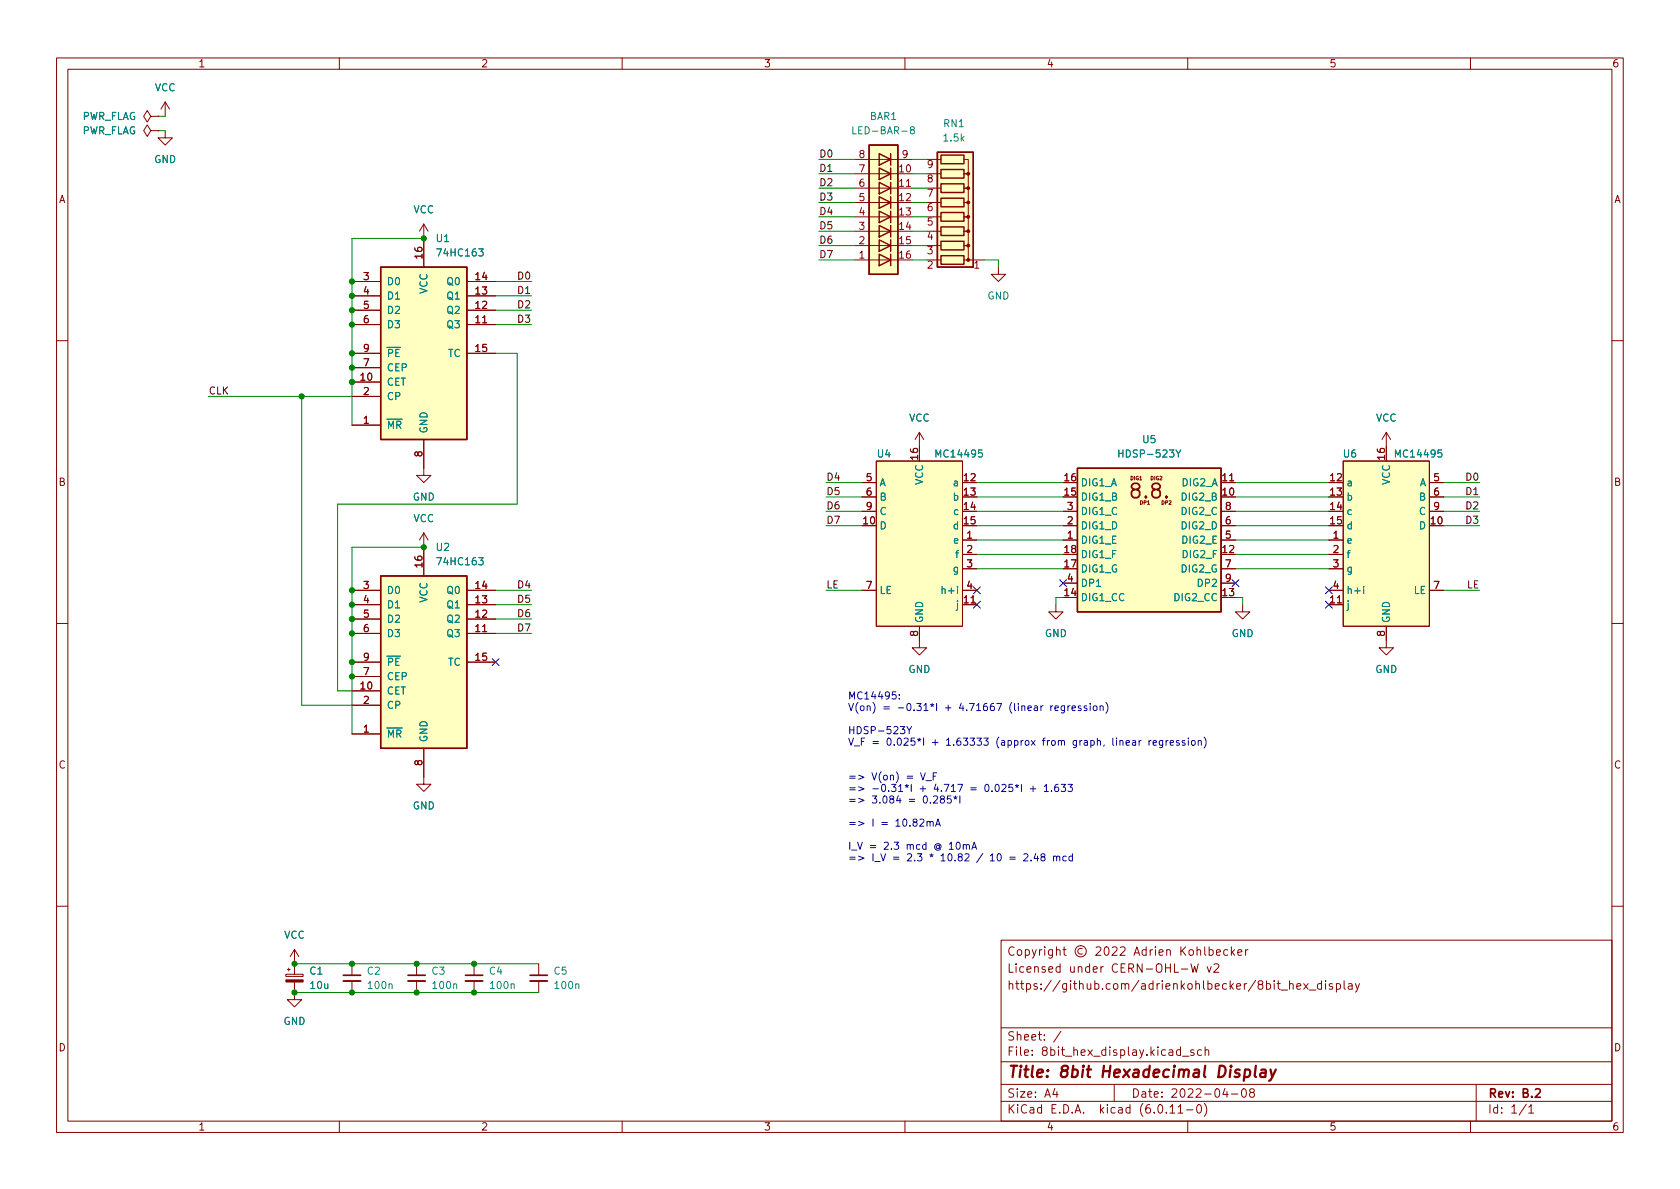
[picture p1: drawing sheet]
<svg xmlns="http://www.w3.org/2000/svg" width="297mm" height="210mm" viewBox="0 0 297 210" stroke-linecap="round" stroke-linejoin="round" font-family="sans-serif">
<g fill="none" stroke="#840000" stroke-width=".18">
<path d="M10 10.2h277v190.1h-277zM12 12.2h273v186.1h-273zM29.2 18l-.8 1.3M29.2 18v2.6M29.2 18l.8 1.3M60 10.2v2M110 10.2v2M160 10.2v2M210 10.2v2M260 10.2v2M26.7 23.1l-.7-1-.6 1 .6 1 .7-1h1.2M26.7 20.6l-.7-1-.6 1 .6 1 .7-1h1.2"/>
<path d="M27.9 23.1h.1M27.9 20.6h.1M29.2 23.1v1.3h1.3l-1.3 1.2-1.3-1.2h1.3M74.9 39.6v7.6M74.9 39.6l-.7 1.3M74.9 39.6l.8 1.3M151.1 38.3h10.2M151.1 35.8h10.2M151.1 33.3h10.2M151.1 30.7h10.2M151.1 28.2h10.2M160.3 33h.7"/>
<path d="M163.8 28.2h2.6M164 33.5h.9l-.6 1.2M164.3 31.5l-.2-.3 .1-.2 .1-.1 .4 .1 .1 .2v.1l-.6 .2-.1 .2 .1 .4 .1 .1 .4-.1 .1-.2v-.2l-.2-.2M164.7 36l-.4 .1a.85 .85 0 0 0 0 1.2l.5-.1v-.5l-.2-.2h-.4l-.1 .2M164.8 38.5h-.6l-.1 .6 .2-.1 .4 .1 .1 .2v.4l-.2 .1-.5-.1M164.8 28.9l-.2 .3-.4-.1-.1-.2 .1-.5h.4l.2 .1a.84 .84 0 0 1-.3 1.2h-.3M165.1 38.3h1.3M165.1 35.8h1.3M165.1 33.3h1.3M165.1 30.7h1.3M170.4 28.2h.8v2.5h-.8h.8v2.6h-.8h.8v2.5h-.8h.8v2.5h-.8h.8v2.6h-.8h.8v2.5h-.8h.8v2.6h-.8M62.2 57.4h5.1"/>
<path d="M62.2 54.9h5.1M62.2 52.3h5.1M62.2 49.8h5.1M82.5 57.4h5.1M82.5 54.9h5.1M82.5 52.3h5.1M82.5 49.8h5.1M85.3 57.1h.8M151.1 46h10.2M151.1 43.4h10.2M151.1 40.9h10.2M164 43.6h.8l-.4 .5 .4 .1v.6l-.2 .1-.6-.1"/>
<path d="M164.1 46.3l.5-.1 .2 .3-.8 .9h.8M164.4 41l-.3 .9h.8M165.1 46h1.3M165.1 43.4h1.3M165.1 40.9h1.3M171.4 46h2.6M172.4 46.5l.3-.3v1.2M176.5 47.2v1.3h1.3l-1.3 1.3-1.2-1.3h1.2M10 60.2h2M62.2 75.2h5.1M62.2 67.6h5.1M62.2 62.5h5.1"/>
<path d="M62.2 70.1h5.1M62.2 65h5.1M74.9 77.7v6.4h1.3l-1.3 1.2-1.2-1.2h1.2M82.5 62.5h5.1M162.6 76.4l-.8 1.3M162.6 76.4v5.1M162.6 76.4l.7 1.3M245.1 76.4l-.8 1.3M245.1 76.4v5.1M245.1 76.4l.8 1.3M285 60.2h2M74.9 94.2l-.7 1.3"/>
<path d="M74.9 94.2v7.6M74.9 94.2l.8 1.3M152.4 93h2.5M152.4 85.3h2.5M152.4 87.9h2.5M152.4 90.4h2.5M154.9 81.5h15.3v29.2h-15.3zM170.2 95.5h2.5M170.2 93h2.5M170.2 85.3h2.5M170.2 87.9h2.5M170.2 90.4h2.5"/>
<path d="M170.2 98h2.5M188 95.5h2.5M188 93h2.5M188 85.3h2.5M188 87.9h2.5M188 90.4h2.5M188 98h2.5M215.9 95.5h2.5M215.9 93h2.5M215.9 85.3h2.5M215.9 87.9h2.5M215.9 90.4h2.5"/>
<path d="M215.9 98h2.5M217.4 85h.7M234.9 95.5h2.6M234.9 93h2.6M234.9 85.3h2.6M234.9 87.9h2.6M234.9 90.4h2.6M234.9 98h2.6M237.5 81.5h15.2v29.2h-15.2zM252.7 93h2.6M252.7 85.3h2.6M252.7 87.9h2.6"/>
<path d="M252.7 90.4h2.6M10 110.2h2M62.2 112h5.1M62.2 109.5h5.1M62.2 106.9h5.1M62.2 104.4h5.1M62.2 117.1h5.1M62.2 119.6h5.1M82.5 112h5.1M82.5 109.5h5.1M82.5 106.9h5.1M82.5 104.4h5.1"/>
<path d="M82.5 117.1h5.1M85.3 111.7h.8M152.4 104.4h2.5M162.6 110.7v3.8h1.2l-1.2 1.3-1.3-1.3h1.3M170.2 106.9h2.5M170.2 104.4h2.5M170.2 100.6h2.5M171.7 106.6h.7M186.7 106.9v1.3h1.3l-1.3 1.3-1.3-1.3h1.3M188 100.6h2.5M188 105.7h2.5M188 103.1h2.5"/>
<path d="M215.9 100.6h2.5M215.9 105.7h2.5M215.9 103.1h2.5M219.7 106.9v1.3h1.3l-1.3 1.3-1.3-1.3h1.3M234.9 106.9h2.6M234.9 104.4h2.6M234.9 100.6h2.6M236.5 106.6h.7M245.1 110.7v3.8h1.3l-1.3 1.3-1.3-1.3h1.3M252.7 104.4h2.6M285 110.2h2M62.2 129.8h5.1"/>
<path d="M62.2 122.2h5.1M62.2 124.7h5.1M74.9 132.3v6.4h1.3l-1.3 1.2-1.2-1.2h1.2M10 160.2h2M50.5 172.3h3.1v.4h-3.1zM50.8 171.4h.5M51.1 171.2v.5M52.1 173.7v3.1h1.2l-1.2 1.2-1.3-1.2h1.3M52.1 167.9v4.4M52.1 167.9l-.8 1.3M52.1 167.9l.7 1.3M62.2 170.4v2.1"/>
<path d="M62.2 173.5v2M73.7 170.4v2.1M73.7 173.5v2M83.8 170.4v2.1M83.8 173.5v2M95.2 170.4v2.1M95.2 173.5v2M177 166.3h108v32h-108zM187.4 171l-.4-.1-.3 .3v.4l.2 .3h.5M187.4 170.4v1.5M187.9 167.9h.6M188.1 167.4v1.3l.4 .2"/>
<path d="M191.4 167.8a.52 .52 0 0 0-.8 .4 .52 .52 0 0 0 .8 .4M193.8 167.6l.6-.2 .2 .2v.3l-.9 1h.9M195.4 167.6l.2-.2a.81 .81 0 0 1 .6 .7 .81 .81 0 0 1-.3 .8h-.2a.81 .81 0 0 1-.3-1.3zM196.6 167.6l.6-.2 .2 .2 .1 .3-.9 1h.9M198.1 167.6l.5-.2 .3 .2v.3l-.9 1h.9M210.6 170.4l.3 1.5 .3-1 .3 1 .4-1.5M220.2 167.9v1M220.6 167.9l-.2 .1-.2 .2M228 174.1l.2-.2 .4 .1v.9M228 173.4v1.5M229.3 174.4l.7-.1-.1-.3-.4-.1-.2 .2 .1 .8h.5M230.5 173.9l.8 1"/>
<path d="M231.3 173.9l-.8 1M231.5 175.1h1.1M233.6 174l-.4-.1-.3 .3v.4l.2 .3h.5M233.6 173.4v1.5M234.4 173.4v.2M234.4 173.9v1M235.6 174l-.4-.1-.2 .2 .1 .3 .5 .1v.4h-.6M236.3 174l.4-.1 .3 .3v.4l-.1 .3h-.6M236.3 173.9v1.5M237.6 173.4v1.3l.3 .2M238.4 174h.6l.1 .9M239.1 174.3l-.5 .1a.29 .29 0 0 0-.2 .2 .29 .29 0 0 0 .2 .3h.5"/>
<path d="M239.6 173.9l.4 1M240.4 173.9l-.5 1.4-.3 .1M285 160.2h2M60 198.3v2M110 198.3v2M160 198.3v2M177 194.8h108M177 191.8h108M177 187.8h108M177 181.8h108M182.5 186.5v.1M182.5 185.7v.1"/>
<path d="M184.6 183.8v.1M184.6 183v.1M187.6 182.4l-1.3 1.9M197 191.8v3M210 198.3v2M211.1 185.7l-.4-.1-.2 .2 .1 .3 .5 .1v.4h-.6M211.8 195.4l.1-.1a.81 .81 0 0 1 .6 .7 .81 .81 0 0 1-.3 .8h-.1a.81 .81 0 0 1-.6-.6 .81 .81 0 0 1 .3-.8zM212.4 185.7l-.4-.1-.3 .3v.4l.2 .3h.5M212.9 195.1a1.72 1.72 0 0 1 0 2.3M213.1 185.8l.2-.2 .3 .1 .1 .9M213.1 185.1v1.5M217.7 193.5h1.2"/>
<path d="M219.7 192.6l.2-.1a.81 .81 0 0 1 .5 .7 .81 .81 0 0 1-.3 .8h-.1a.81 .81 0 0 1-.6-.6 .81 .81 0 0 1 .3-.8zM221.2 193.2l-.3-.3 .1-.2 .2-.2 .4 .1 .2 .2-.1 .2-.6 .2-.2 .3 .1 .4 .2 .1h.4l.2-.3-.1-.4-.2-.1M260 198.3v2M261 191.8v6.5M270.3 195.8l.4-.5v1.5M270.3 196.8h.9"/>
<circle cx="191.1" cy="168.2" r="1"/>
</g>
<path d="M60.7 173.5h3.1M72.1 173.5h3.1M82.3 173.5h3M93.7 173.5h3.1" fill="none" stroke="#840000" stroke-width=".33"/>
<path d="M60.7 172.5h3.1M72.1 172.5h3.1M82.3 172.5h3M93.7 172.5h3.1" fill="none" stroke="#840000" stroke-width=".3"/>
<g fill="none" stroke="#008484" stroke-width=".18">
<path d="M159.4 23.2h1M161.2 23l-.2-.3v-.2l.2-.1 .4 .1 .1 .2-.1 .1-.5 .2-.1 .2v.4l.2 .1 .4-.1 .1-.2v-.2l-.3-.2M84.6 44h.8l-.4 .5 .4 .1v.6l-.2 .1-.6-.1M68.4 74.1h2.7M68.4 61.4h2.4M173.6 79.6h-.6v.6l.2-.2 .4 .1 .1 .2-.1 .4-.1 .1-.5-.1M207.9 79.6l.4 .6 .5-.6M254.9 79.6h-.6l-.1 .6 .2-.2 .4 .1 .1 .2v.4l-.2 .1-.5-.1M84.6 98.6h.8l-.4 .5 .4 .1v.6l-.2 .1-.6-.1M208.3 80.2v.6M68.4 116h2.4M169.3 103.7v.1"/>
<path d="M169.3 104.1v.9M241.1 103.7v.1M241.1 104.1v.9M68.4 128.7h2.7M68.8 174.1l.2-.1h.3v.8M80.2 174.1l.2-.1h.3l.1 .8M90.4 174.1l.2-.1h.3v.8M101.8 174.1l.2-.1h.3v.8"/>
</g>
<g fill="#840000" stroke="#840000" stroke-width=".18">
<path d="M50.5 173.3h3.1v.4h-3.1z"/>
<circle cx="171.2" cy="46" r=".25"/>
<circle cx="171.2" cy="43.4" r=".25"/>
<circle cx="171.2" cy="40.9" r=".25"/>
<circle cx="171.2" cy="38.3" r=".25"/>
<circle cx="171.2" cy="35.8" r=".25"/>
<circle cx="171.2" cy="33.3" r=".25"/>
<circle cx="171.2" cy="30.7" r=".25"/>
</g>
<g fill="#ffffc2" stroke="#ffffc2" stroke-width=".18">
<path d="M67.3 101.8h15.2v30.5h-15.2z"/>
<path d="M165.7 26.9h6.4v20.3h-6.4z"/>
<path d="M153.7 25.6h5v22.9h-5z"/>
<path d="M67.3 47.2h15.2v30.5h-15.2z"/>
<path d="M237.5 81.5h15.2v29.2h-15.2z"/>
<path d="M154.9 81.5h15.3v29.2h-15.3z"/>
<path d="M190.5 82.8h25.4v25.4h-25.4z"/>
</g>
<g fill="none" stroke="#840000" stroke-width=".25">
<path d="M153.7 25.6h5v22.9h-5zM155.4 27.2l2.1 1-2.1 1zM155.4 29.7l2.1 1-2.1 1zM155.4 32.3l2.1 1-2.1 1zM155.4 34.8l2.1 1-2.1 1zM155.4 37.3l2.1 1-2.1 1.1zM155.4 39.9l2.1 1-2.1 1zM157.5 27.2v2M157.5 29.7v2M157.5 32.3v2M157.5 34.8v2M157.5 37.3v2.1"/>
<path d="M157.5 39.9v2M165.7 26.9h6.4v20.3h-6.4zM166.4 37.6h4v1.5h-4zM166.4 35h4v1.6h-4zM166.4 32.5h4v1.5h-4zM166.4 30h4v1.5h-4zM166.4 27.4h4v1.6h-4zM67.3 47.2h15.2v30.5h-15.2zM155.4 42.4l2.1 1-2.1 1zM155.4 45l2.1 1-2.1 1zM157.5 42.4v2M157.5 45v2"/>
<path d="M166.4 45.2h4v1.5h-4zM166.4 42.7h4v1.5h-4zM166.4 40.1h4v1.6h-4zM190.5 82.8h25.4v25.4h-25.4zM67.3 101.8h15.2v30.5h-15.2z"/>
</g>
<path d="M206.2 87.8l.1 .1-.1 .1-.1-.1 .1-.1v.2" fill="none" stroke="#840000" stroke-width=".32"/>
<g fill="none" stroke="#0000c2" stroke-width=".18">
<path d="M151.8 137.1l1 .3-1 .4M151.8 139.1l1 .4-1 .3M154.4 124.2a1.46 1.46 0 0 1 0 1.9M159 123.5v.1M159 122.8v.1M160 138.9l.3 .1 .3-.1M160.2 139.2l.1-.2 .2 .2M160.3 128.5l.5 .6 .4-.6M160.3 138.7v.3M160.8 129.1v.6M161.1 138.7v1.3M163.3 130.5v1.3"/>
<path d="M164.5 124.6l.3 .1 .3-.1M164.6 124.9l.2-.2 .2 .2M164.8 124.4v.3M165.6 124.4v1.3M173.9 130.5h.8l-.4 .5 .4 .1v.6l-.2 .1-.6-.1M176.2 124.4h.9l-.6 1.3M184.3 130.9h.5M184.6 139.1l.4-.4v1.3M184.6 140h.8M185.8 124.8v.9M186.2 124.8l-.4 .3M190.3 130.9v1.1l-.2 .2h-.3"/>
<path d="M190.3 131l-.3-.1-.3 .3 .2 .5h.4M195.5 124.2a1.46 1.46 0 0 1 0 1.9M196.7 130.5v1.1l.2 .2M203.2 130.9v.9M203.5 130.9l-.3 .3M151.8 141.2l1 .3-1 .4M151.8 145.3l1 .3-1 .4M151.8 151.4l1 .4-1 .3M158.8 140.7l-.3 .9h.8M159.1 141.2v.8M165.4 146.1l.4-1.3 .5 1.3M166.4 151.3l.3-.3v1.2"/>
<path d="M166.4 152.2h.7M169.7 140.7v1.3M173.8 150.9l-1.1 1.6M175.1 151.3l.4-.3v1.2M175.1 152.2h.7M176.4 151.1l.2-.1a.68 .68 0 0 1 .4 .6 .68 .68 0 0 1-.4 .6l-.2-.1-.1-.3zM178.5 151.6h1M178.5 151.9h1M181 151.1l.5-.1 .2 .3-.7 .9h.7M186.3 151.5l.2-.1 .3 .1v.7M186.3 151.4v.8M186.8 151.6l.2-.2 .3 .1 .1 .7"/>
</g>
<g fill="none" stroke="#008400" stroke-width=".18">
<path d="M27.9 23.1h1.3M27.9 20.6h1.3M144.8 28.2h6.3M144.8 35.8h6.3M144.8 30.7h6.3M144.8 33.3h6.3M144.8 38.3h6.3M161.3 28.2h2.5M161.3 35.8h2.5M161.3 30.7h2.5M161.3 33.3h2.5M161.3 38.3h2.5"/>
<path d="M74.9 42.2h-12.7v33M87.6 57.4h6.4M87.6 54.9h6.4M87.6 49.8h6.4M87.6 52.3h6.4M144.8 46h6.3M144.8 43.4h6.3M144.8 40.9h6.3M161.3 46h2.5M161.3 43.4h2.5M161.3 40.9h2.5M174 46h2.5v1.2"/>
<path d="M36.8 70.1h25.4M53.3 70.1v54.6h8.9M87.6 62.5h3.8v26.6h-31.7v33.1h2.5M74.9 96.8h-12.7v33M146 87.9h6.4M146 90.4h6.4M146 85.3h6.4M146 93h6.4M172.7 87.9h15.3M172.7 95.5h15.3M172.7 90.4h15.3M172.7 85.3h15.3"/>
<path d="M172.7 93h15.3M172.7 98h15.3M218.4 87.9h16.5M218.4 95.5h16.5M218.4 90.4h16.5M218.4 85.3h16.5M218.4 93h16.5M218.4 98h16.5M255.3 87.9h6.3M255.3 90.4h6.3M255.3 85.3h6.3M255.3 93h6.3"/>
<path d="M87.6 106.9h6.4M87.6 104.4h6.4M87.6 109.5h6.4M87.6 112h6.4M146 104.4h6.4M172.7 100.6h15.3M188 105.7h-1.3v1.2M218.4 100.6h16.5M218.4 105.7h1.3v1.2M255.3 104.4h6.3M52.1 175.5h43.1M52.1 170.4h43.1"/>
</g>
<g fill="none" stroke="#000084" stroke-width=".18">
<path d="M87 116.5l1.2 1.2M88.2 116.5l-1.2 1.2M172.1 106.3l1.2 1.2M172.1 103.8l1.2 1.2M173.3 106.3l-1.2 1.2M173.3 103.8l-1.2 1.2M187.4 102.5l1.2 1.2M188.6 102.5l-1.2 1.2M217.8 102.5l1.2 1.2M219 102.5l-1.2 1.2M234.3 106.3l1.3 1.2M234.3 103.8l1.3 1.2"/>
<path d="M235.6 106.3l-1.3 1.2M235.6 103.8l-1.3 1.2"/>
</g>
<g fill="#008400" stroke="#008400" stroke-width=".18">
<circle cx="62.2" cy="106.9" r=".46"/>
<circle cx="62.2" cy="104.4" r=".46"/>
<circle cx="62.2" cy="117.1" r=".46"/>
<circle cx="62.2" cy="112" r=".46"/>
<circle cx="62.2" cy="109.5" r=".46"/>
<circle cx="62.2" cy="52.3" r=".46"/>
<circle cx="62.2" cy="49.8" r=".46"/>
<circle cx="62.2" cy="54.9" r=".46"/>
<circle cx="74.9" cy="42.2" r=".46"/>
<circle cx="62.2" cy="67.6" r=".46"/>
<circle cx="74.9" cy="96.8" r=".46"/>
<circle cx="62.2" cy="62.5" r=".46"/>
<circle cx="62.2" cy="57.4" r=".46"/>
<circle cx="62.2" cy="65" r=".46"/>
<circle cx="53.3" cy="70.1" r=".46"/>
<circle cx="73.7" cy="170.4" r=".46"/>
<circle cx="73.7" cy="175.5" r=".46"/>
<circle cx="62.2" cy="175.5" r=".46"/>
<circle cx="62.2" cy="170.4" r=".46"/>
<circle cx="62.2" cy="119.6" r=".46"/>
<circle cx="52.1" cy="175.5" r=".46"/>
<circle cx="52.1" cy="170.4" r=".46"/>
<circle cx="83.8" cy="175.5" r=".46"/>
<circle cx="83.8" cy="170.4" r=".46"/>
</g>
<text font-size="3.5" fill="#840000" x="199.4" y="88.9">8.8.</text>
<g font-size="2.8" fill="#840000">
<text x="178" y="191.2">Title:</text>
<text x="187.3" y="191.2">8bit</text>
<text x="195" y="191.2">Hexadecimal</text>
<text x="215.9" y="191.2">Display</text>
</g>
<g font-size="2.1" fill="#840000">
<text x="178" y="172.5">Licensed</text>
<text x="178" y="169.5">Copyright</text>
<text x="189" y="172.5">under</text>
<text x="196.6" y="172.5">CERN-OHL-W</text>
<text x="200.7" y="169.5">Adrien</text>
<text x="209" y="169.5">Kohlbecker</text>
<text x="213.6" y="172.5">v2</text>
<text x="178" y="175.5">https://github.com/adrienkohlbecker/8bit_hex_display</text>
<text x="178" y="184.5">Sheet:</text>
<text x="178" y="187.2">File:</text>
<text x="184.4" y="187.2">8bit_hex_display.kicad_sch</text>
<text x="178" y="197.4">KiCad</text>
<text x="178" y="194.6">Size:</text>
<text x="184.7" y="194.6">A4</text>
<text x="185.7" y="197.4">E.D.A.</text>
<text x="194.6" y="197.4">kicad</text>
<text x="200" y="194.6">Date:</text>
<text x="201.8" y="197.4">(6.0.11-0)</text>
<text x="207" y="194.6">2022-04-08</text>
<text x="263" y="194.6">Rev:</text>
<text x="263" y="197.4">Id:</text>
<text x="267.1" y="197.4">1/1</text>
<text x="269.1" y="194.6">B.2</text>
</g>
<g font-size="1.8" fill="#008484">
<text x="27.3" y="16.5">VCC</text>
<text x="14.5" y="21.6">PWR_FLAG</text>
<text x="153.7" y="21.6">BAR1</text>
<text x="166.7" y="22.9">RN1</text>
<text x="14.5" y="24.1">PWR_FLAG</text>
<text x="27.2" y="29.2">GND</text>
<text x="150.4" y="24.1">LED-BAR-8</text>
<text x="166.6" y="25.4">1.5k</text>
<text x="73" y="38.1">VCC</text>
<text x="77" y="43.2">U1</text>
<text x="77" y="45.7">74HC163</text>
<text x="68.3" y="50.8">D0</text>
<text x="68.3" y="53.3">D1</text>
<text x="76" y="52" transform="rotate(-90 76 52)">VCC</text>
<text x="78.8" y="53.3">Q1</text>
<text x="78.8" y="50.8">Q0</text>
<text x="174.5" y="53.3">GND</text>
<text x="68.3" y="55.9">D2</text>
<text x="68.3" y="58.4">D3</text>
<text x="78.8" y="58.4">Q3</text>
<text x="78.8" y="55.9">Q2</text>
<text x="68.3" y="63.5">~{PE}</text>
<text x="79.1" y="63.5">TC</text>
<text x="68.3" y="68.6">CET</text>
<text x="68.3" y="71.1">CP</text>
<text x="68.3" y="66">CEP</text>
<text x="68.3" y="76.2">~{MR}</text>
<text x="76" y="76.7" transform="rotate(-90 76 76.7)">GND</text>
<text x="160.7" y="74.9">VCC</text>
<text x="243.2" y="74.9">VCC</text>
<text x="154.9" y="81.3">U4</text>
<text x="165.1" y="81.3">MC14495</text>
<text x="197.4" y="81.3">HDSP-523Y</text>
<text x="201.9" y="78.7">U5</text>
<text x="237.3" y="81.3">U6</text>
<text x="246.3" y="81.3">MC14495</text>
<text x="72.9" y="88.9">GND</text>
<text x="155.4" y="86.4">A</text>
<text x="155.4" y="88.9">B</text>
<text x="163.6" y="85.8" transform="rotate(-90 163.6 85.8)">VCC</text>
<text x="168.4" y="86.4">a</text>
<text x="168.4" y="88.9">b</text>
<text x="191" y="88.9">DIG1_B</text>
<text x="191" y="86.4">DIG1_A</text>
<text x="208.6" y="88.9">DIG2_B</text>
<text x="208.8" y="86.4">DIG2_A</text>
<text x="238" y="86.4">a</text>
<text x="238" y="88.9">b</text>
<text x="246.1" y="85.8" transform="rotate(-90 246.1 85.8)">VCC</text>
<text x="250.8" y="88.9">B</text>
<text x="251" y="86.4">A</text>
<text x="73" y="92.7">VCC</text>
<text x="155.4" y="94">D</text>
<text x="155.4" y="91.4">C</text>
<text x="168.4" y="94">d</text>
<text x="168.4" y="91.4">c</text>
<text x="191" y="94">DIG1_D</text>
<text x="191" y="91.4">DIG1_C</text>
<text x="208.6" y="94">DIG2_D</text>
<text x="208.6" y="91.4">DIG2_C</text>
<text x="238" y="91.4">c</text>
<text x="238" y="94">d</text>
<text x="250.8" y="94">D</text>
<text x="250.8" y="91.4">C</text>
<text x="77" y="97.8">U2</text>
<text x="77" y="100.3">74HC163</text>
<text x="168.4" y="101.6">g</text>
<text x="168.4" y="96.5">e</text>
<text x="168.8" y="99.1">f</text>
<text x="191" y="96.5">DIG1_E</text>
<text x="191" y="101.6">DIG1_G</text>
<text x="191" y="99.1">DIG1_F</text>
<text x="208.6" y="101.6">DIG2_G</text>
<text x="208.8" y="96.5">DIG2_E</text>
<text x="208.8" y="99.1">DIG2_F</text>
<text x="238" y="96.5">e</text>
<text x="238" y="99.1">f</text>
<text x="238" y="101.6">g</text>
<text x="68.3" y="105.4">D0</text>
<text x="68.3" y="108">D1</text>
<text x="76" y="106.6" transform="rotate(-90 76 106.6)">VCC</text>
<text x="78.8" y="108">Q1</text>
<text x="78.8" y="105.4">Q0</text>
<text x="155.4" y="105.4">LE</text>
<text x="166.2" y="105.4">h+i</text>
<text x="168.9" y="108">j</text>
<text x="191" y="106.7">DIG1_CC</text>
<text x="191" y="104.1">DP1</text>
<text x="207.4" y="106.7">DIG2_CC</text>
<text x="211.5" y="104.1">DP2</text>
<text x="238" y="108">j</text>
<text x="238" y="105.4">h+i</text>
<text x="249.9" y="105.4">LE</text>
<text x="68.3" y="110.5">D2</text>
<text x="68.3" y="113">D3</text>
<text x="78.8" y="113">Q3</text>
<text x="78.8" y="110.5">Q2</text>
<text x="163.6" y="110.2" transform="rotate(-90 163.6 110.2)">GND</text>
<text x="184.7" y="113">GND</text>
<text x="217.7" y="113">GND</text>
<text x="246.1" y="110.2" transform="rotate(-90 246.1 110.2)">GND</text>
<text x="68.3" y="118.1">~{PE}</text>
<text x="79.1" y="118.1">TC</text>
<text x="160.5" y="119.4">GND</text>
<text x="243.1" y="119.4">GND</text>
<text x="68.3" y="123.2">CET</text>
<text x="68.3" y="125.7">CP</text>
<text x="68.3" y="120.7">CEP</text>
<text x="68.3" y="130.8">~{MR}</text>
<text x="76" y="131.3" transform="rotate(-90 76 131.3)">GND</text>
<text x="72.9" y="143.5">GND</text>
<text x="50.2" y="166.4">VCC</text>
<text x="54.6" y="172.7">C1</text>
<text x="64.8" y="172.7">C2</text>
<text x="76.2" y="172.7">C3</text>
<text x="86.4" y="172.7">C4</text>
<text x="97.8" y="172.7">C5</text>
<text x="54.6" y="175.3">10u</text>
<text x="64.8" y="175.3">100n</text>
<text x="76.2" y="175.3">100n</text>
<text x="86.4" y="175.3">100n</text>
<text x="97.8" y="175.3">100n</text>
<text x="50.1" y="181.6">GND</text>
</g>
<g font-size="1.8" fill="#840000">
<text x="35" y="12.3">1</text>
<text x="85" y="12.3">2</text>
<text x="135" y="12.3">3</text>
<text x="185" y="12.3">4</text>
<text x="235" y="12.3">5</text>
<text x="285" y="12.3">6</text>
<text x="151.7" y="27.9">8</text>
<text x="159.3" y="27.9">9</text>
<text x="151.7" y="35.6">5</text>
<text x="151.7" y="33">6</text>
<text x="151.7" y="30.5">7</text>
<text x="158.7" y="30.5">10</text>
<text x="158.7" y="33">11</text>
<text x="158.7" y="35.6">12</text>
<text x="163.8" y="35.6">7</text>
<text x="163.8" y="33">8</text>
<text x="163.8" y="30.5">9</text>
<text x="10.4" y="36.3">A</text>
<text x="151.7" y="40.6">3</text>
<text x="151.7" y="38.1">4</text>
<text x="158.7" y="38.1">13</text>
<text x="158.7" y="40.6">14</text>
<text x="163.8" y="40.6">5</text>
<text x="163.8" y="38.1">6</text>
<text x="285.4" y="36.3">A</text>
<text x="74.7" y="46" transform="rotate(-90 74.7 46)">16</text>
<text x="151.7" y="45.7">1</text>
<text x="151.7" y="43.2">2</text>
<text x="158.7" y="43.2">15</text>
<text x="158.7" y="45.7">16</text>
<text x="163.8" y="45.7">3</text>
<text x="163.8" y="43.2">4</text>
<text x="64.1" y="49.5">3</text>
<text x="64.1" y="52.1">4</text>
<text x="83.8" y="52.1">13</text>
<text x="83.8" y="49.5">14</text>
<text x="172" y="48.3">1</text>
<text x="64.1" y="54.6">5</text>
<text x="64.1" y="57.1">6</text>
<text x="83.8" y="57.1">11</text>
<text x="83.8" y="54.6">12</text>
<text x="64.1" y="64.8">7</text>
<text x="64.1" y="62.2">9</text>
<text x="83.8" y="62.2">15</text>
<text x="63.5" y="67.3">10</text>
<text x="64.1" y="69.8">2</text>
<text x="64.1" y="74.9">1</text>
<text x="74.7" y="80.9" transform="rotate(-90 74.7 80.9)">8</text>
<text x="162.3" y="81.5" transform="rotate(-90 162.3 81.5)">16</text>
<text x="244.9" y="81.5" transform="rotate(-90 244.9 81.5)">16</text>
<text x="10.3" y="86.3">B</text>
<text x="153" y="85.1">5</text>
<text x="153" y="87.6">6</text>
<text x="170.2" y="85.1">12</text>
<text x="170.2" y="87.6">13</text>
<text x="187.9" y="87.6">15</text>
<text x="187.9" y="85.1">16</text>
<text x="215.9" y="87.6">10</text>
<text x="215.9" y="85.1">11</text>
<text x="234.9" y="85.1">12</text>
<text x="234.9" y="87.6">13</text>
<text x="253.3" y="85.1">5</text>
<text x="253.3" y="87.6">6</text>
<text x="285.3" y="86.3">B</text>
<text x="152.4" y="92.7">10</text>
<text x="153" y="90.2">9</text>
<text x="170.2" y="90.2">14</text>
<text x="170.2" y="92.7">15</text>
<text x="170.8" y="95.2">1</text>
<text x="188.5" y="95.2">1</text>
<text x="188.5" y="92.7">2</text>
<text x="188.5" y="90.2">3</text>
<text x="216.5" y="95.2">5</text>
<text x="216.5" y="92.7">6</text>
<text x="216.5" y="90.2">8</text>
<text x="234.9" y="90.2">14</text>
<text x="234.9" y="92.7">15</text>
<text x="235.5" y="95.2">1</text>
<text x="252.7" y="92.7">10</text>
<text x="253.3" y="90.2">9</text>
<text x="74.7" y="100.6" transform="rotate(-90 74.7 100.6)">16</text>
<text x="170.8" y="97.8">2</text>
<text x="170.8" y="100.3">3</text>
<text x="187.9" y="100.3">17</text>
<text x="187.9" y="97.8">18</text>
<text x="215.9" y="97.8">12</text>
<text x="216.5" y="100.3">7</text>
<text x="235.5" y="97.8">2</text>
<text x="235.5" y="100.3">3</text>
<text x="64.1" y="104.1">3</text>
<text x="64.1" y="106.7">4</text>
<text x="83.8" y="106.7">13</text>
<text x="83.8" y="104.1">14</text>
<text x="153" y="104.1">7</text>
<text x="170.2" y="106.7">11</text>
<text x="170.8" y="104.1">4</text>
<text x="187.9" y="105.4">14</text>
<text x="188.5" y="102.9">4</text>
<text x="215.9" y="105.4">13</text>
<text x="216.5" y="102.9">9</text>
<text x="234.9" y="106.7">11</text>
<text x="235.5" y="104.1">4</text>
<text x="253.3" y="104.1">7</text>
<text x="64.1" y="109.2">5</text>
<text x="64.1" y="111.8">6</text>
<text x="83.8" y="111.8">11</text>
<text x="83.8" y="109.2">12</text>
<text x="162.3" y="112.7" transform="rotate(-90 162.3 112.7)">8</text>
<text x="244.9" y="112.7" transform="rotate(-90 244.9 112.7)">8</text>
<text x="64.1" y="119.4">7</text>
<text x="64.1" y="116.8">9</text>
<text x="83.8" y="116.8">15</text>
<text x="63.5" y="121.9">10</text>
<text x="64.1" y="124.5">2</text>
<text x="64.1" y="129.5">1</text>
<text x="10.3" y="136.3">C</text>
<text x="74.7" y="135.5" transform="rotate(-90 74.7 135.5)">8</text>
<text x="285.3" y="136.3">C</text>
<text x="10.3" y="186.3">D</text>
<text x="285.3" y="186.3">D</text>
<text x="35" y="200.3">1</text>
<text x="85" y="200.3">2</text>
<text x="135" y="200.3">3</text>
<text x="185" y="200.3">4</text>
<text x="235" y="200.3">5</text>
<text x="285" y="200.3">6</text>
</g>
<g font-size="1.8">
<text x="144.8" y="27.8">D0</text>
<text x="144.8" y="32.9">D2</text>
<text x="144.8" y="30.4">D1</text>
<text x="144.8" y="35.5">D3</text>
<text x="144.8" y="38">D4</text>
<text x="144.8" y="40.5">D5</text>
<text x="144.8" y="45.6">D7</text>
<text x="144.8" y="43.1">D6</text>
<text x="91.3" y="52">D1</text>
<text x="91.3" y="49.4">D0</text>
<text x="91.3" y="54.5">D2</text>
<text x="91.3" y="57">D3</text>
<text x="36.8" y="69.7">CLK</text>
<text x="146" y="85">D4</text>
<text x="146" y="87.5">D5</text>
<text x="259" y="87.5">D1</text>
<text x="259" y="85">D0</text>
<text x="146" y="92.6">D7</text>
<text x="146" y="90.1">D6</text>
<text x="259" y="92.6">D3</text>
<text x="259" y="90.1">D2</text>
<text x="91.3" y="106.6">D5</text>
<text x="91.3" y="104">D4</text>
<text x="146" y="104">LE</text>
<text x="259.3" y="104">LE</text>
<text x="91.3" y="111.7">D7</text>
<text x="91.3" y="109.1">D6</text>
</g>
<g font-size="1.8" fill="#0000c2">
<text x="149.9" y="123.7">MC14495:</text>
<text x="149.9" y="125.7">V(on)</text>
<text x="156.1" y="125.7">=</text>
<text x="158.8" y="125.7">-0.31*I</text>
<text x="167.3" y="125.7">+</text>
<text x="169.9" y="125.7">4.71667</text>
<text x="178.9" y="125.7">(linear</text>
<text x="186.3" y="125.7">regression)</text>
<text x="149.9" y="129.8">HDSP-523Y</text>
<text x="149.9" y="131.9">V_F =</text>
<text x="156.8" y="131.9">0.025*I</text>
<text x="165" y="131.9">+</text>
<text x="167.6" y="131.9">1.63333</text>
<text x="176.6" y="131.9">(approx</text>
<text x="185" y="131.9">from</text>
<text x="190.5" y="131.9">graph,</text>
<text x="197.6" y="131.9">linear</text>
<text x="204.1" y="131.9">regression)</text>
<text x="149.9" y="138">=&gt;</text>
<text x="154.1" y="138">V(on)</text>
<text x="160.3" y="138">=</text>
<text x="163" y="138">V_F</text>
<text x="149.9" y="140">=&gt;</text>
<text x="149.9" y="142.1">=&gt;</text>
<text x="154.1" y="140">-0.31*I</text>
<text x="154.1" y="142.1">3.084</text>
<text x="160.7" y="142.1">=</text>
<text x="162.6" y="140">+</text>
<text x="163.4" y="142.1">0.285*I</text>
<text x="165.3" y="140">4.717</text>
<text x="171.9" y="140">=</text>
<text x="174.6" y="140">0.025*I</text>
<text x="182.7" y="140">+</text>
<text x="185.4" y="140">1.633</text>
<text x="149.9" y="146.2">=&gt;</text>
<text x="154.1" y="146.2">I =</text>
<text x="158.5" y="146.2">10.82mA</text>
<text x="149.9" y="150.3">I_V =</text>
<text x="149.9" y="152.3">=&gt;</text>
<text x="154.1" y="152.3">I_V =</text>
<text x="156.3" y="150.3">2.3</text>
<text x="160.5" y="150.3">mcd</text>
<text x="160.6" y="152.3">2.3</text>
<text x="164.7" y="152.3">*</text>
<text x="165.5" y="150.3">@ 10mA</text>
<text x="166.8" y="152.3">10.82</text>
<text x="182.1" y="152.3">2.48</text>
<text x="187.4" y="152.3">mcd</text>
</g>
<g font-size=".9" fill="#840000">
<text x="199.7" y="85.1">DIG1</text>
<text x="201.4" y="89.4">DP1</text>
<text x="203.3" y="85.1">DIG2</text>
<text x="205.2" y="89.4">DP2</text>
</g>
</svg>
